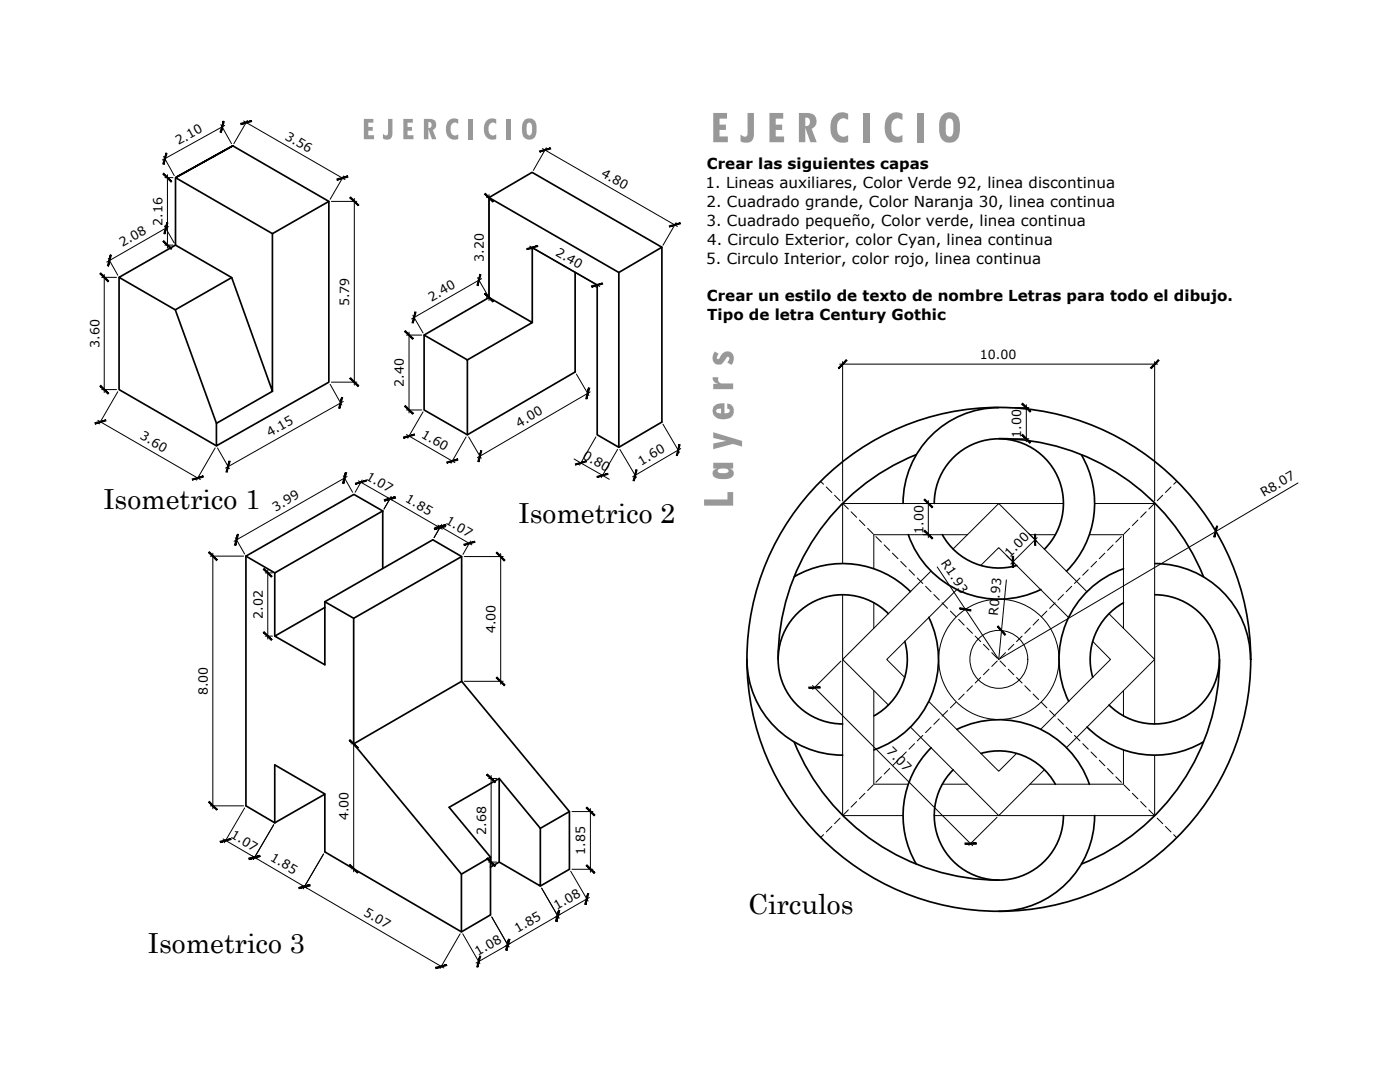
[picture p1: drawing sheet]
<svg xmlns="http://www.w3.org/2000/svg" width="279mm" height="216mm" viewBox="0 0 279 216" stroke-linecap="round" stroke-linejoin="round" font-family="sans-serif">
<!-- layer: 0 -->
<g fill="none" stroke="#000" stroke-width=".34">
<path d="M46.5 29.1l-11.5 6.3 11.5-6.3 19.1 11.1v36.1l-22.4 12.7v-4.5M97.6 39.4l8.6-5 25.9 14.9-8.6 5.1M23.8 55.3v22.4l19.4 11.3M35 48.9l-11.2 6.4 11.2 6.5M54.4 46.6v31.5l-8.2-22.7-11.2 6.4 8.2 22.7 11.2-6.4M65.6 40.2l-11.2 6.4-19.4-11.2v13.5l11.2 6.5M97.6 59.4v-20l25.9 15v34.9M114.8 54.4v19.8l-21.5 12.6-8.7-5v-14.9M93.3 71.8l12.9-7.4-8.6-5-13 7.5 8.7 4.9v15M106.2 64.4v-15l13 7.5v29.9l4.3 2.5 8.6-5.1M49.1 111v49.8l5.7 3.4M49.1 111l5.7 3.3"/>
<path d="M76.4 102l-5.8-3.3-21.5 12.3M76.4 102l-21.6 12.3v12.6M76.4 102v11.4M92.1 111.1l-5.7-3.4-21.6 12.4M64.8 120.1l5.8 3.3 21.5-12.3v24.8M64.8 120.1v12.5l-10-5.7 10-5.7M70.6 123.5v24.9M92.1 135.9l21.5 26v11.6l-5.8 3.3M92.1 135.9l-21.5 12.5 21.5 26v11.5M64.8 158.4l-10-5.8v11.6M99.6 155.3l8.2 10M54.8 164.2l10-5.7v11.5l27.3 15.9 5.8-3.3v-11.6"/>
<path d="M97.9 171l-5.8 3.4M99.6 172l-1.7 1M107.8 165.3v11.5l-8.2-4.8v-16.7l-10 5.8 8.3 9.9M113.6 161.9l-5.8 3.4"/>
</g>
<g fill="none" stroke="#000" stroke-width=".2">
<path d="M32.7 31.2l2.1 3.8M32.9 35.4h1.6M33.4 34.9v14.6M44.1 24.9l2.1 3.8M44.8 25l-12.4 6.9M48.6 24.1l20.2 11.7M49.4 24l-2.7 4.7M68.6 35.1l-2.7 4.7M70.7 39.6v37.2M97.1 39.4h.1M97.6 38.8v21.2M108.3 29.6l26.9 15.6"/>
<path d="M109 29.5l-2.6 4.5M20.3 55.3h3M20.8 54.8v23.5M21.6 51.5l1.9 3.4M32.8 45.1l2 3.4M32.9 48.9h1.6M33.6 45.2l-12.3 7.1M66.1 40.2h5.1M95.3 55.4l2 3.5M96.1 55.6l-14 8M97.1 59.4h.1M105.7 49.1l14 8.1"/>
<path d="M106 49.8h.1M118.9 57.3h.1M134.9 44.4l-2.6 4.6M20.3 77.7h3M23.5 78.2l-3.7 6.4M65.9 76.7l2.3 4.1M66.1 76.3h5.1M81.1 66.9h3.1M81.6 66.3v16.1M82.4 62.9l2 3.5M115 74.6l2.5 4.3M117.8 78.2l-22.5 13.1"/>
<path d="M19.5 83.9l20.5 11.8M42.9 89.4l-3.7 6.4M43.4 89.4l2.4 4.1M68.5 80.1l-23.5 13.3M68.5 94.9l1.9 3.3M69.3 95.1l-22.6 12.9M71.5 95.9l6.8 3.9M72.3 95.8l-1.4 2.4M77.3 99.2l11 6.4M78 99.1l-1.4 2.5 1.5-2.5M81.1 81.8h3.1M81.1 86.7l9.7 5.6"/>
<path d="M84.4 82.2l-3 5.2M93 87.2l-3 5.2M93.5 87.2l2.5 4.3M114.6 91.6l7 4M118.9 87.2l-3.2 5.6M123.2 89.7l-3.2 5.6M123.7 89.7l3.3 5.6M132.3 84.6l3.3 5.7M135.9 89.5l-9.6 5.6M42 111h6.6M42.5 110.4v51M47 107.3l1.8 3.2"/>
<path d="M52.9 114.3h1.5M53.4 113.7v13.8M87.4 104.8l6.8 3.9M88.2 104.7l-1.6 2.6 1.4-2.5M92.6 111.1h7.8M93.9 108l-1.5 2.6M99.9 110.5v26M52.9 126.9h1.5M92.6 135.9h7.8M70.1 148.4h.1M70.6 147.8v26.2M97.5 155.3h1.6"/>
<path d="M98 154.7v17.9M42 160.8h6.6M44.5 167.4l6.8 4M48.8 161.2l-4 7M50.3 170.8l11 6.4M54.6 164.6l-4 6.9M60.3 176.6l28.3 16.5M64.6 170.4l-4.1 6.9M70.1 173.4h.1M97.5 172h1.6M108.1 177.2l3.5 6M113.9 173.8l3.5 6"/>
<path d="M114.1 173.5h4.2M114.1 161.9h4.2M117.6 179.1l-6.8 3.9M117.8 161.3v12.7M91.8 186.3l-4 7M92.3 186.3l3.5 6M98.1 183l3.5 5.9M101.9 188.2l-6.9 4M111.8 182.4l-11 6.4"/>
</g>
<g fill="#000" stroke="#000" stroke-width=".2">
<path d="M33.1 30.5l-.4 2.3 .6-2.2zM33.1 30.5l-.4 2.3-.2-.1z"/>
<path d="M32.5 34.7l1.6 1.6 .2-.1zM32.5 34.7l.2-.1 1.6 1.6z"/>
<path d="M44.5 24.2l-.6 2.1 .3 .1zM44.5 24.2l.3 .1-.6 2.1z"/>
<path d="M48.1 24.9l2.1-.6v-.2zM48 24.6l2.2-.5-2.1 .8z"/>
<path d="M67.2 35.7l.1 .3 2.1-.9zM67.3 36l2.1-.9v.3z"/>
<path d="M107.8 30.3l2.1-.6-.1-.2zM107.7 30.1l2.1-.6-2 .8z"/>
<path d="M20 54.6l1.5 1.6 .2-.1zM20 54.6l.1-.1 1.6 1.6z"/>
<path d="M22 50.9l-.4 2.2 .6-2.2zM22 50.9l-.4 2.2-.2-.1z"/>
<path d="M33.3 44.4l-.6 2.2 .2 .1zM33.3 44.4l.2 .1-.6 2.2z"/>
<path d="M32.7 48l-.2 .2 1.8 1.4zM32.5 48.2l1.8 1.4-.2 .2z"/>
<path d="M69.8 39.5l1.6 1.5 .2-.1zM69.8 39.5l.2-.2 1.6 1.6z"/>
<path d="M95.8 54.8l-.6 2.1 .2 .1zM95.8 54.8h.2l-.6 2.2z"/>
<path d="M96.9 58.5l-.2 .1 1.8 1.5zM96.7 58.6l1.8 1.5-.2 .2z"/>
<path d="M96.7 38.7l1.6 1.6 .2-.2zM96.7 38.7l.2-.1 1.6 1.5z"/>
<path d="M105.2 49.8l2.1-.6v-.2zM105.1 49.6l2.2-.6-2.1 .8z"/>
<path d="M118 57l.1 .3 2.1-.8zM118.1 57.3l2.1-.8 .1 .2z"/>
<path d="M133.6 45.1v.2l2.1-.8zM133.6 45.3l2.1-.8 .1 .2z"/>
<path d="M20.1 76.9l-.1 .2 1.7 1.4zM20 77.1l1.7 1.4-.2 .1z"/>
<path d="M70 75.4l-.2 .1 1.8 1.5zM69.8 75.5l1.8 1.5-.2 .1z"/>
<path d="M80.7 66.1l1.6 1.6 .2-.2zM80.7 66.1l.2-.1 1.6 1.5z"/>
<path d="M82.8 62.2l-.3 2.2 .5-2.1zM82.8 62.2l-.3 2.2h-.3z"/>
<path d="M117.4 77.4l-.5 2.2h.2zM117.4 77.4h.3l-.6 2.2z"/>
<path d="M19 84.6l2.1-.6v-.2zM18.9 84.3l2.2-.5-2.1 .8z"/>
<path d="M38.4 95.6v.2l2.1-.8zM38.4 95.8l2.1-.8 .1 .2z"/>
<path d="M45.7 92l-.4 2.2 .6-2.2zM45.7 92l-.4 2.2h-.2z"/>
<path d="M68.2 79.3l-.6 2.1 .2 .1zM68.2 79.3h.2l-.6 2.2z"/>
<path d="M68.9 94.3l-.6 2.1 .3 .1zM68.9 94.3h.3l-.6 2.2z"/>
<path d="M71 96.6l2.1-.6v-.2zM70.9 96.4l2.2-.6-2.1 .8z"/>
<path d="M76.7 99.7l.1 .3 2-.8zM76.8 100l2-.8 .1 .2z"/>
<path d="M76.8 99.9l2.1-.5-.1-.3zM76.7 99.7l2.1-.6-2 .8z"/>
<path d="M80.9 80.9l-.2 .2 1.8 1.4zM80.7 81.1l1.8 1.4-.2 .1z"/>
<path d="M80.6 87.4l2.1-.6v-.2zM80.5 87.2l2.2-.6-2.1 .8z"/>
<path d="M89.2 92.2v.2l2.1-.8zM89.2 92.4l2.1-.8 .1 .2z"/>
<path d="M95.9 89.9l-.3 2.2 .6-2.1zM95.9 89.9l-.3 2.2h-.3z"/>
<path d="M114.8 92.6l.1 .2 2.1-.8zM114.9 92.8l2.1-.8v.2z"/>
<path d="M119.2 95.3l2.1-.6v-.2zM119.1 95.1l2.2-.6-2.1 .8z"/>
<path d="M126.9 93.7l-.3 2.2 .5-2.1zM126.9 93.7l-.3 2.2h-.3z"/>
<path d="M135.5 88.7l-.5 2.2h.2zM135.5 88.7h.2l-.5 2.2z"/>
<path d="M41.6 110.3l1.6 1.6 .2-.2zM41.6 110.3l.2-.2 1.6 1.6z"/>
<path d="M47.4 106.6l-.4 2.2 .6-2.1zM47.4 106.6l-.4 2.2h-.2z"/>
<path d="M52.5 113.6l1.6 1.6 .2-.2zM52.7 113.4l1.6 1.6-1.8-1.4z"/>
<path d="M86.7 105.5v.2l2.1-.8zM86.7 105.7l2.1-.8 .1 .2z"/>
<path d="M86.8 105.5l2.2-.6v-.2zM86.8 105.3l2.2-.6-2.2 .8z"/>
<path d="M92.6 108.6v.2l2.1-.8zM92.6 108.8l2.1-.8 .1 .2z"/>
<path d="M99 110.3l1.6 1.6 .2-.1zM99.2 110.2l1.6 1.6-1.8-1.5z"/>
<path d="M52.7 126l-.2 .2 1.8 1.4zM52.5 126.2l1.8 1.4-.2 .2z"/>
<path d="M99.2 135.1l-.2 .2 1.8 1.4zM99 135.3l1.8 1.4-.2 .1z"/>
<path d="M41.6 160.1l1.8 1.4-1.6-1.6zM41.6 160.1l1.8 1.4-.2 .1z"/>
<path d="M69.7 147.8l1.6 1.5 .2-.1zM69.7 147.8l.2-.2 1.6 1.6z"/>
<path d="M97.1 154.6l1.6 1.6 .2-.2zM97.1 154.6l.2-.2 1.6 1.6z"/>
<path d="M44 168.1l2.1-.6v-.2zM43.9 167.9l2.2-.6-2.1 .8z"/>
<path d="M49.7 171.3l.1 .2 2-.8zM49.8 171.5l2-.8 .1 .2z"/>
<path d="M49.8 171.5l2.1-.6-.1-.2zM49.7 171.3l2.1-.6-2 .8z"/>
<path d="M59.7 177.1v.2l2.1-.8zM59.7 177.3l2.1-.8 .1 .3z"/>
<path d="M59.7 177.3l2.2-.5-.1-.3zM59.7 177.1l2.1-.6-2.1 .8z"/>
<path d="M69.9 172.5l-.2 .1 1.8 1.4zM69.7 172.6l1.8 1.4-.2 .2z"/>
<path d="M97.3 171.2l-.2 .1 1.8 1.4zM97.1 171.3l1.8 1.4-.2 .2z"/>
<path d="M117.2 172.6l-.2 .1 1.7 1.4zM117 172.7l1.7 1.4-.2 .2z"/>
<path d="M117 161.2l1.5 1.6 .2-.2zM117 161.2l.2-.1 1.5 1.5z"/>
<path d="M86.9 193l.1 .3 2.1-.8zM87 193.3l2.1-.8 .1 .2z"/>
<path d="M95.7 190.8l-.4 2.2 .6-2.2zM95.7 190.8l-.4 2.2-.2-.1z"/>
<path d="M101.5 187.4l-.6 2.1 .2 .1zM101.5 187.4l.2 .1-.6 2.1z"/>
<path d="M101.5 187.4l-.4 2.2 .6-2.1zM101.5 187.4l-.4 2.2-.2-.1z"/>
<path d="M111.5 181.6l-.6 2.2 .2 .1zM111.5 181.6l.2 .1-.6 2.2z"/>
<path d="M111.5 181.6l-.4 2.3 .6-2.2zM111.5 181.6l-.4 2.3-.2-.1z"/>
<path d="M117.3 178.3l-.6 2.1 .2 .1zM117.3 178.3h.2l-.6 2.2z"/>
</g>
<!-- layer: texto -->
<g fill="#989898">
<path d="M97 24.1l.9-.5 1.1 .2v.9l-.7-.3-.4 .2-.3 .3-.1 .4 .1 1.3a.87 .87 0 0 0 1.4 .2v.9l-.4 .2-1-.2-.7-.6-.3-.7v-1.1z"/>
<path d="M101.1 23.7h.9v4.1h-.9z"/>
<path d="M104.6 24.1l.7-.5h.7l.5 .3 .4 .4 .2 .8-.1 1.5-.3 .8-.5 .4-.8 .1-.4-.2-.7-.7-.1-1.5 .1-.9zM105.4 24.5l-.3 .4v1.4a.56 .56 0 0 0 .6 .7 .56 .56 0 0 0 .5-.7l-.1-1.1a.58 .58 0 0 0-.7-.7z"/>
</g>
<!-- layer: 0 -->
<path d="M132.1 49.3v34.9" fill="none" stroke="#000" stroke-width=".34"/>
<!-- layer: Layer2 -->
<path d="M168.2 118.7v44h12M193.1 106.7h-18.7v6.8M205.5 106.7h5.1M212.2 100.5h-44v12M217.4 106.7h6.8v18.7M218.5 100.5h11.9v44M174.4 137.8v18.7h6.8M174.4 120.3v5.1M224.2 137.8v5.1M188 156.5h5.1M224.2 149.7v6.8h-18.7M230.4 150.7v12h-44" fill="none" stroke="#000" stroke-width=".2"/>
<!-- layer: 0 -->
<g fill="none" stroke="#000" stroke-width=".2">
<path d="M167.6 72.7h63.4M168.2 72.2v27.8M230.4 72.2v27.8M163.8 96.1l.6 .5M164.9 97.2l1.1 1.1M166.6 98.8l1.1 1.1M185.3 99.9v7.4M199.8 87.6h5.5M199.8 81.3h5.5M204.8 80.7v7.5M232 98.8l-1.1 1.1M233.7 97.2l-1.1 1.1"/>
<path d="M234.8 96.1l-.6 .5M259.1 96.4l-59.8 35.2M168.2 100.5l1.1 1.1M169.9 102.1l1.1 1.1M171.5 103.8l1.1 1.1M173.2 105.4l1.1 1.1M174.8 107.1l1.1 1.1M176.5 108.7l1.1 1.1M178.1 110.4l1.1 1.1M179.8 112l1.1 1.1M181.4 113.7l1.1 1.1M183.1 115.3l1.1 1.1"/>
<path d="M184.2 106.7h1.6M184.2 100.5h1.6M184.7 117l1.1 1.1M186.4 118.6l1.1 1.1M187 113.1l12.3 18.5M200.8 110.8l1.7 1.7M200.8 115.7l-1.5 15.9M205.2 106.4l1.7 1.6M207 107.3l-5.3 5.2M212.2 118.6l-1.1 1.1M213.9 117l-1.1 1.1M215.5 115.3l-1.1 1.1"/>
<path d="M217.2 113.7l-1.1 1.1M218.8 112l-1.1 1.1M220.5 110.4l-1.1 1.1M222.1 108.7l-1.1 1.1M223.8 107.1l-1.1 1.1M225.4 105.4l-1.1 1.1M227.1 103.8l-1.1 1.1M228.7 102.1l-1.1 1.1M230.4 100.5l-1.1 1.1M162.2 136.8l31.9 32M167.8 131.9l-5.6 5.7M188 120.3l1.1 1.1"/>
<path d="M189.7 121.9l1.1 1.1M191.3 123.6l1.1 1.1M192.4 138.5l-1.1 1.1M193 125.3l1.1 1.1M194.1 136.8l-1.1 1.1M194.6 126.9l1.1 1.1M195.7 135.2l-1.1 1.1M196.3 128.6l1.1 1.1M197.4 133.5l-1.1 1.1M197.9 130.2l1.1 1.1M199 131.9l-1.1 1.1M199.6 131.9l1.1 1.1"/>
<path d="M200.7 130.2l-1.1 1.1M201.2 133.5l1.1 1.1M202.3 128.6l-1.1 1.1M202.9 135.2l1.1 1.1M204 126.9l-1.1 1.1M204.5 136.8l1.1 1.1M205.6 125.3l-1.1 1.1M206.2 138.5l1.1 1.1M207.3 123.6l-1.1 1.1M208.9 121.9l-1.1 1.1M210.6 120.3l-1.1 1.1M171 159.9l-1.1 1.2"/>
<path d="M172.6 158.3l-1.1 1.1M174.3 156.6l-1.1 1.1M175.9 155l-1.1 1.1M177.6 153.3l-1.1 1.1M179.2 151.7l-1.1 1.1M180.9 150l-1.1 1.1M182.5 148.4l-1.1 1.1M184.2 146.7l-1.1 1.1M185.8 145.1l-1.1 1.1M187.5 143.4l-1.1 1.1M189.1 141.8l-1.1 1.1M190.8 140.1l-1.1 1.1"/>
<path d="M207.8 140.1l1.1 1.1M209.5 141.8l1.1 1.1M211.1 143.4l1.1 1.1M212.8 145.1l1.1 1.1M214.4 146.7l1.1 1.1M216.1 148.4l1.1 1.1M217.7 150l1.1 1.1M219.4 151.7l1.1 1.1M221 153.3l1.1 1.1M222.7 155l1.1 1.1M224.3 156.6l1.1 1.1M226 158.3l1.1 1.1"/>
<path d="M227.6 159.9l1.1 1.2M164.4 166.6l-.6 .5M166 164.9l-1.1 1.1M167.7 163.3l-1.1 1.1M169.3 161.6l-1.1 1.1M199 163.1l-5.6 5.6M229.3 161.6l1.1 1.1M230.9 163.3l1.1 1.1M232.6 164.9l1.1 1.1M234.2 166.6l.6 .5"/>
</g>
<!-- layer: Layer3 -->
<path d="M185.8 114l-17.6 17.6 9.1 9.1M190.2 109.6l9.1-9.1 17.6 17.6M190.9 117.7l-13.9 13.9 3.6 3.6M195.7 112.8l3.6-3.5 13.9 13.9M185.3 140l14 13.9 3.6-3.6M218.1 128l3.5 3.6-13.9 13.9M221.3 122.5l9.1 9.1-17.6 17.6M181.7 145.1l17.6 17.6 9.1-9.1" fill="none" stroke="#000" stroke-width=".2"/>
<!-- layer: Layer1 -->
<g fill="none" stroke="#000" stroke-width=".34">
<path d="M182.9 90.7a44 44 0 0 0-27.6 40.9M199.3 87.5a44 44 0 0 1 40.9 27.6M199.3 81.3a19.1 19.1 0 0 0-19.1 19.1M215.8 90.8a19.1 19.1 0 0 1-2.9 23.2M158.5 115.1a19.1 19.1 0 0 1 23.2 2.9M181.3 106.7a19.1 19.1 0 0 0 26.4 10.9M186.5 100.4a12.9 12.9 0 0 1 17.8-11.9 12.9 12.9 0 0 1 4.2 21.1M188.1 106.7a12.9 12.9 0 0 0 14.8 6.1M224.2 113.5a19.1 19.1 0 0 0-10.9 26.4M230.5 118.7a12.9 12.9 0 0 1 11.9 17.8 12.9 12.9 0 0 1-21.1 4.2M230.5 112.5a19.1 19.1 0 0 1 19.1 19.1M149.1 131.6a19.1 19.1 0 0 0 19.1 19.1"/>
<path d="M177.3 122.4a12.9 12.9 0 0 0-21 4.2 12.9 12.9 0 0 0 11.9 17.9M180.6 128a12.9 12.9 0 0 1-6.2 14.9M185.4 123.2a19.1 19.1 0 0 1-11 26.4M224.2 120.3a12.9 12.9 0 0 0-6.1 14.8M243.4 131.6a44 44 0 0 1-27.6 40.8M158.5 148.1a44 44 0 0 0 40.8 27.5M185.8 149.2a19.1 19.1 0 0 0-2.9 23.2M190.2 153.6a12.9 12.9 0 0 0 4.2 21 12.9 12.9 0 0 0 17.8-11.9M191 145.5a19.1 19.1 0 0 1 26.4 11M195.8 150.3a12.9 12.9 0 0 1 14.8 6.2M216.9 145.1a19.1 19.1 0 0 0 23.2 2.9M218.5 162.7a19.1 19.1 0 0 1-19.2 19.1"/>
<circle cx="199.3" cy="131.6" r="50.3"/>
</g>
<!-- layer: Layer4 -->
<g fill="none" stroke="#000" stroke-width=".2">
<circle cx="199.3" cy="131.6" r="12"/>
<circle cx="199.3" cy="131.6" r="5.8"/>
</g>
<!-- layer: 0 -->
<g fill="#000" stroke="#000" stroke-width=".2">
<path d="M168.9 71.8l-1.5 1.7 1.7-1.6zM168.9 71.8l-1.5 1.7-.1-.1z"/>
<path d="M229.6 73.4l.2 .1 1.4-1.7zM231.2 71.8l.1 .1-1.5 1.6z"/>
<path d="M204.1 86.7l-.2 .1 1.8 1.5zM203.9 86.8l1.8 1.5-.2 .1z"/>
<path d="M203.9 80.6l1.6 1.6 .2-.1zM203.9 80.6l.2-.2 1.6 1.7z"/>
<path d="M184.6 105.8l-.2 .2 1.8 1.4zM184.4 106l1.8 1.4-.2 .1z"/>
<path d="M184.4 99.8l1.6 1.5 .2-.2zM184.4 99.8l.2-.2 1.6 1.5z"/>
<path d="M202 111l.3 2.2v-2.2zM202 111l.3 2.2h-.3z"/>
<path d="M206.5 106.6v2.2h.2zM206.5 106.6h.2v2.2z"/>
<path d="M242.8 105l-.3 2.2 .5-2.2zM242.8 105l-.3 2.2-.3-.1z"/>
<path d="M161.4 137.3h2.3v-.2zM161.4 137.1h2.3l-2.3 .2z"/>
<path d="M191.6 121.3l-.1 .2 2.3 .2zM191.5 121.5l2.3 .2-.1 .2z"/>
<path d="M199.1 125l1.6 1.6-1.5-1.7zM199.1 125l1.6 1.6-.2 .2z"/>
<path d="M192.6 168.2v.3l2.2-.3zM192.6 168.5l2.2-.3v.3z"/>
</g>
<!-- layer: texto -->
<g fill="#989898">
<path d="M177.3 23.1l.9-.6h1.2l.7 .2v1.2a1.35 1.35 0 0 0-1.6-.1 1.35 1.35 0 0 0-.6 1.5v.5a1.32 1.32 0 0 0 .7 1.3 1.32 1.32 0 0 0 1.5-.2v1.4l-.6 .2-1.4-.2-1-.8-.5-1.1-.1-1.3 .3-1.1z"/>
<path d="M183.1 22.5h1.2v5.9h-1.2z"/>
<path d="M142.2 75.3h1.2a.84 .84 0 0 0 .8 1.2h2.1v1.2h-4v-1.1h1a1.24 1.24 0 0 1-1.1-1.3z"/>
<path d="M142.6 70.2l.8 .4-.3 .4a.35 .35 0 0 0 .1 .7 .35 .35 0 0 0 .5-.4l.1-.2a1.41 1.41 0 0 1 1.9-.9 1.41 1.41 0 0 1 .6 2.1l-.3 .5-.9-.5 .3-.4a.41 .41 0 0 0-.1-.7 .41 .41 0 0 0-.5 .5l-.1 .2a1.3 1.3 0 0 1-1.9 .7 1.3 1.3 0 0 1-.4-1.9z"/>
<path d="M188 23h.1a2.01 2.01 0 0 1 2.3-.4 2.01 2.01 0 0 1 1.1 2l.1 1.5-.4 1.4-.5 .6-1 .4a2.15 2.15 0 0 1-2.3-2.5l.1-1.9zM189.1 23.8l-.3 .5-.1 1.7a.97 .97 0 0 0 1.1 1.2 2.51 2.51 0 0 0 .5-2.3 .93 .93 0 0 0-1.1-1.2z"/>
</g>
<g font-size="9.6" fill="#989898">
<text x="141.7" y="28.4">EJERCICIO</text>
<text x="146.3" y="101.5" transform="rotate(-90 146.3 101.5)">Layers</text>
</g>
<text font-size="6.7" fill="#989898" x="72.2" y="27.8">EJERCICIO</text>
<g font-size="5.5">
<text x="20.6" y="101.5">Isometrico 1</text>
<text x="103.5" y="104.5">Isometrico 2</text>
<text x="149.3" y="182.4">Circulos</text>
<text x="29.5" y="190.2">Isometrico 3</text>
</g>
<g font-size="3">
<text x="141.1" y="33.8">Crear las siguientes capas</text>
<text x="140.8" y="37.6">1. Lineas auxiliares, Color Verde 92, linea discontinua</text>
<text x="141" y="41.3">2. Cuadrado grande, Color Naranja 30, linea continua</text>
<text x="141" y="45.1">3. Cuadrado pequeño, Color verde, linea continua</text>
<text x="140.9" y="52.7">5. Circulo Interior, color rojo, linea continua</text>
<text x="141.1" y="48.9">4. Circulo Exterior, color Cyan, linea continua</text>
<text x="141.1" y="60.1">Crear un estilo de texto de nombre Letras para todo el dibujo.</text>
<text x="141.2" y="63.9">Tipo de letra Century Gothic</text>
</g>
<g font-size="2.5">
<text x="35.6" y="29" transform="rotate(-29 35.6 29)">2.10</text>
<text x="56.7" y="27.7" transform="rotate(30 56.7 27.7)">3.56</text>
<text x="119.8" y="35.1" transform="rotate(30 119.8 35.1)">4.80</text>
<text x="32.4" y="45.1" transform="rotate(-90 32.4 45.1)">2.16</text>
<text x="24.4" y="49.3" transform="rotate(-30 24.4 49.3)">2.08</text>
<text x="96.6" y="52.3" transform="rotate(-90 96.6 52.3)">3.20</text>
<text x="110.7" y="50.8" transform="rotate(30 110.7 50.8)">2.40</text>
<text x="69.7" y="61.1" transform="rotate(-90 69.7 61.1)">5.79</text>
<text x="86.1" y="60.2" transform="rotate(-30 86.1 60.2)">2.40</text>
<text x="19.8" y="69.4" transform="rotate(-90 19.8 69.4)">3.60</text>
<text x="195.6" y="71.6">10.00</text>
<text x="80.6" y="77.2" transform="rotate(-90 80.6 77.2)">2.40</text>
<text x="27.8" y="87.5" transform="rotate(30 27.8 87.5)">3.60</text>
<text x="53.8" y="87.3" transform="rotate(-29 53.8 87.3)">4.15</text>
<text x="83.9" y="87.2" transform="rotate(30 83.9 87.2)">1.60</text>
<text x="103.6" y="85.3" transform="rotate(-30 103.6 85.3)">4.00</text>
<text x="203.8" y="87.4" transform="rotate(-90 203.8 87.4)">1.00</text>
<text x="72.9" y="95.6" transform="rotate(30 72.9 95.6)">1.07</text>
<text x="116.1" y="91.3" transform="rotate(30 116.1 91.3)">0.80</text>
<text x="128" y="92.9" transform="rotate(-30 128 92.9)">1.60</text>
<text x="80.7" y="100" transform="rotate(30 80.7 100)">1.85</text>
<text x="252.2" y="99.2" transform="rotate(-31 252.2 99.2)">R8.07</text>
<text x="55" y="102.1" transform="rotate(-30 55 102.1)">3.99</text>
<text x="88.7" y="104.4" transform="rotate(30 88.7 104.4)">1.07</text>
<text x="184.3" y="106.5" transform="rotate(-90 184.3 106.5)">1.00</text>
<text x="187.7" y="112.4" transform="rotate(56 187.7 112.4)">R1.93</text>
<text x="201.6" y="111.3" transform="rotate(-45 201.6 111.3)">1.00</text>
<text x="52.4" y="123.5" transform="rotate(-90 52.4 123.5)">2.02</text>
<text x="199.2" y="122.8" transform="rotate(-84 199.2 122.8)">R0.93</text>
<text x="98.9" y="126.3" transform="rotate(-90 98.9 126.3)">4.00</text>
<text x="41.5" y="138.7" transform="rotate(-90 41.5 138.7)">8.00</text>
<text x="176.8" y="150" transform="rotate(45 176.8 150)">7.07</text>
<text x="45.9" y="167.1" transform="rotate(30 45.9 167.1)">1.07</text>
<text x="69.6" y="163.7" transform="rotate(-90 69.6 163.7)">4.00</text>
<text x="97" y="166.6" transform="rotate(-90 97 166.6)">2.68</text>
<text x="53.8" y="171.6" transform="rotate(30 53.8 171.6)">1.85</text>
<text x="116.8" y="170.6" transform="rotate(-90 116.8 170.6)">1.85</text>
<text x="72.4" y="182.6" transform="rotate(30 72.4 182.6)">5.07</text>
<text x="111.1" y="181.7" transform="rotate(-30 111.1 181.7)">1.08</text>
<text x="95.4" y="190.8" transform="rotate(-30 95.4 190.8)">1.08</text>
<text x="103.3" y="186.2" transform="rotate(-30 103.3 186.2)">1.85</text>
</g>
</svg>
